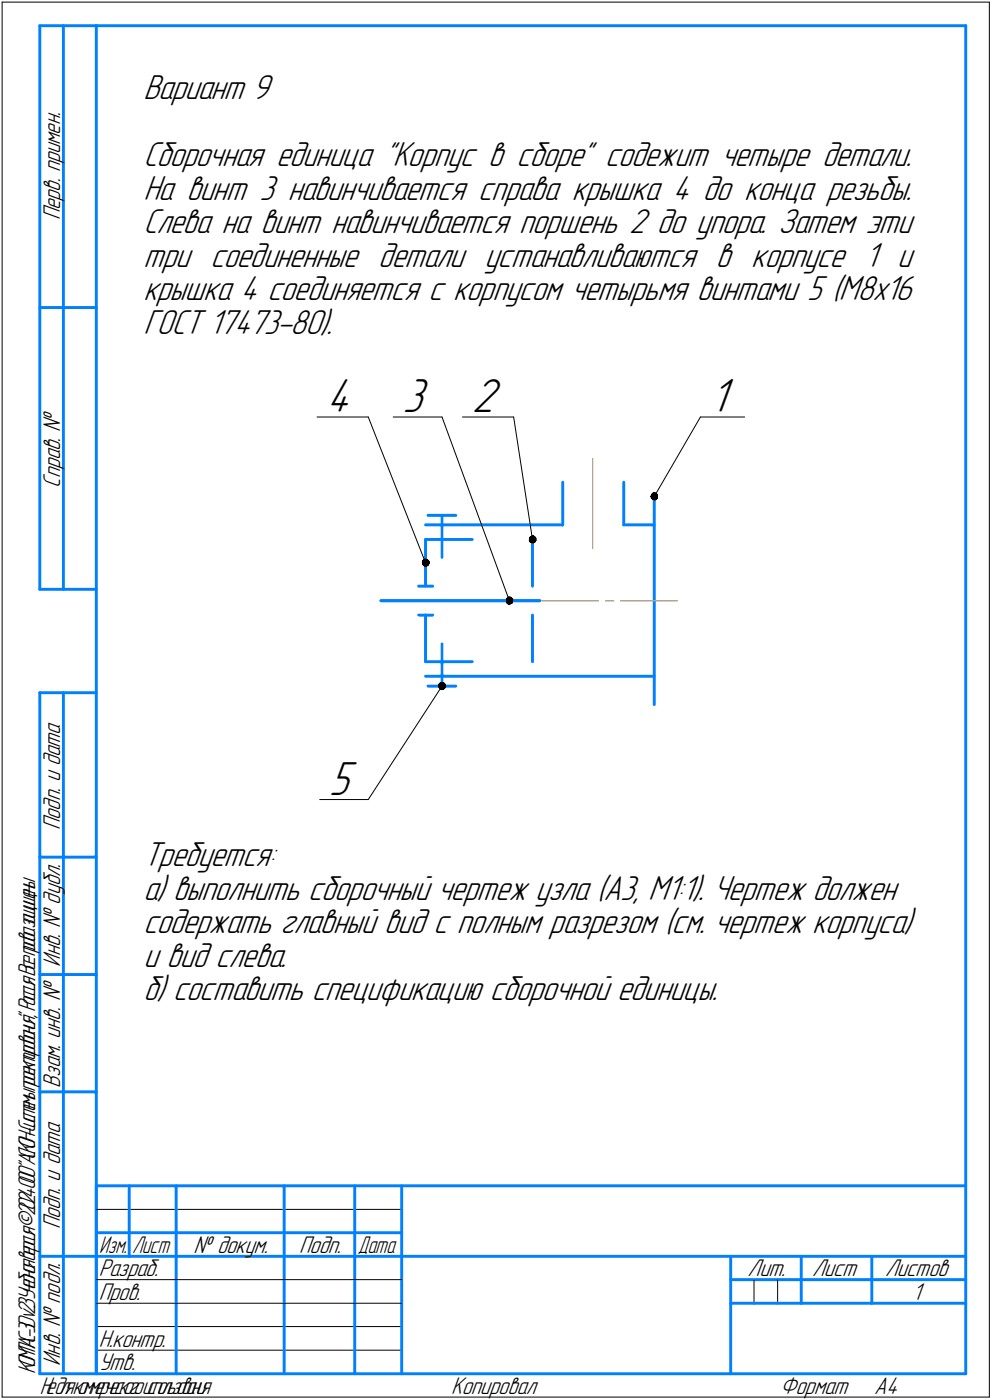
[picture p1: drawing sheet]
<svg xmlns="http://www.w3.org/2000/svg" width="211mm" height="298mm" viewBox="0 0 211 298" stroke-linecap="round" stroke-linejoin="round" font-family="sans-serif">
<g fill="none" stroke="#000" stroke-width=".21">
<path d="M.5 .5h210zM.5 .5v297zM210.5 .5v297zM67.5 88.8h10.8zM78.3 88.8l12.2 31zM83.7 88.8h10.3zM94 88.8l14.4 39.1zM98.4 88.8h10.9zM109.3 88.8l4 26.1zM149 88.8l-9.8 16.9zM149 88.8h9.4zM94 146.1l-15.7 24.1z"/>
<path d="M68 170.2h10.3zM20.5 257.5h65zM20.5 272.5h17zM20.5 277.5h17zM37.5 272.5h23zM37.5 277.5h23zM60.5 272.5h15zM60.5 277.5h15zM75.5 272.5h10zM75.5 277.5h10zM160.4 272.5v5zM165.4 272.5v5z"/>
<path d="M.5 297.5h210zM20.5 282.4h65zM20.5 287.5h65z"/>
</g>
<g fill="none" stroke="#0080ff" stroke-width=".62">
<path d="M8.5 5.5v120zM8.5 5.5h12zM13.5 5.5v120zM20.5 5.5h185zM20.5 5.5v287zM205.5 5.5v287zM8.5 65.5h12zM90.5 114.9v9.9zM90.5 114.9h10zM90.5 111.8h29.2zM91 109.7h6zM94 109.7v8.9z"/>
<path d="M113.3 114.9v9.9zM119.7 102.7v9.1zM132.7 102.7v9.1zM132.7 111.8h6.5zM139.2 105.7v22.2zM8.5 125.5h12zM81.1 127.9h33.7zM89.1 131h3zM89.1 124.8h3zM90.5 131v9.9zM94 137.1v9zM113.3 131v9.9z"/>
<path d="M139.2 127.9v22.1zM8.5 147.5v145zM8.5 147.5h12zM13.5 147.5v145zM90.5 140.9h10zM90.5 144h48.7zM91 146.1h6zM8.5 182.5h12zM8.5 207.5h12zM8.5 232.5h12zM20.5 252.5h185zM20.5 252.5v40z"/>
<path d="M27.5 252.5v15zM37.5 252.5v25zM60.5 252.5v25zM75.5 252.5v25zM85.5 252.5v40zM8.5 267.5h12zM20.5 262.5h7zM20.5 267.5h7zM27.5 262.5h10zM27.5 267.5h10zM37.5 277.5v15zM37.5 262.5h23z"/>
<path d="M37.5 267.5h23zM60.5 277.5v15zM60.5 262.5h15zM60.5 267.5h15zM75.5 277.5v15zM75.5 262.5h10zM75.5 267.5h10zM85.5 267.5h120zM155.4 267.5v25zM155.4 272.5h15.1zM155.4 277.5h5zM160.4 277.5h5z"/>
<path d="M165.4 277.5h5.1zM170.5 267.5v10zM170.5 272.5h35zM170.5 277.5h15zM185.5 267.5v10zM185.5 277.5h20zM8.5 292.5h12zM20.5 292.5h185z"/>
</g>
<path d="M126.1 97.6v19.2zM115.3 127.9h12zM128.8 127.9h1.8zM132 127.9h12z" fill="none" stroke="#ff8000" stroke-width=".21"/>
<g fill="#fff" stroke="#fff" stroke-width=".21">
<path d="M151 80h5.5zM151 80h5.5zM151 80.1h5.5zM151 80.2h5.5zM151 80.2h5.5zM151 80.3h5.5zM151 80.3h5.5zM151 80.4h5.5zM151 80.4h5.5zM151 80.5h5.5zM151 80.5h5.5zM151 80.6h5.5zM151 80.7h5.5zM151 80.7h5.5zM151 80.8h5.5zM151 80.8h5.5zM151 80.9h5.5zM151 80.9h5.5zM151 81h5.5zM151 81.1h5.5zM151 81.1h5.5zM151 81.2h5.5zM151 81.2h5.5zM151 81.3h5.5zM151 81.3h5.5zM151 81.4h5.5zM151 81.4h5.5zM151 81.5h5.5zM151 81.6h5.5zM151 81.6h5.5zM151 81.7h5.5zM151 81.7h5.5zM151 81.8h5.5zM151 81.8h5.5zM151 81.9h5.5zM151 82h5.5zM151 82h5.5zM151 82.1h5.5zM151 82.1h5.5zM151 82.2h5.5zM151 82.2h5.5zM151 82.3h5.5zM151 82.4h5.5zM151 82.4h5.5zM151 82.5h5.5zM151 82.5h5.5zM151 82.6h5.5zM151 82.6h5.5zM151 82.7h5.5zM151 82.7h5.5zM151 82.8h5.5zM151 82.9h5.5zM151 82.9h5.5zM151 83h5.5zM151 83h5.5zM151 83.1h5.5zM151 83.1h5.5zM151 83.2h5.5zM151 83.3h5.5zM151 83.3h5.5zM151 83.4h5.5zM151 83.4h5.5zM151 83.5h5.5zM151 83.5h5.5zM151 83.6h5.5zM151 83.7h5.5zM151 83.7h5.5zM151 83.8h5.5zM151 83.8h5.5zM151 83.9h5.5zM151 83.9h5.5zM151 84h5.5zM151 84h5.5zM151 84.1h5.5zM151 84.2h5.5zM151 84.2h5.5zM151 84.3h5.5zM151 84.3h5.5zM151 84.4h5.5zM151 84.4h5.5zM151 84.5h5.5zM151 84.6h5.5zM151 84.6h5.5zM151 84.7h5.5zM151 84.7h5.5zM151 84.8h5.5zM151 84.8h5.5zM151 84.9h5.5zM151 84.9h5.5zM151 85h5.5zM151 85.1h5.5zM151 85.1h5.5zM151 85.2h5.5zM151 85.2h5.5zM151 85.3h5.5zM151 85.3h5.5zM151 85.4h5.5zM151 85.5h5.5zM151 85.5h5.5zM151 85.6h5.5zM151 85.6h5.5zM151 85.7h5.5zM151 85.7h5.5zM151 85.8h5.5zM151 85.9h5.5zM151 85.9h5.5zM151 86h5.5zM151 86h5.5zM151 86.1h5.5zM151 86.1h5.5zM151 86.2h5.5zM151 86.2h5.5zM151 86.3h5.5zM151 86.4h5.5zM151 86.4h5.5zM151 86.5h5.5zM151 86.5h5.5zM151 86.6h5.5zM151 86.6h5.5zM151 86.7h5.5zM151 86.8h5.5zM151 86.8h5.5zM151 86.9h5.5zM151 86.9h5.5zM151 87h5.5zM151 87h5.5zM151 87.1h5.5zM151 87.2h5.5zM151 87.2h5.5zM151 87.3h5.5zM151 87.3h5.5zM151 87.4h5.5zM151 87.4h5.5zM151 87.5h5.5zM151 87.5h5.5zM151 87.6h5.5zM151 87.7h5.5zM151 87.7h5.5zM151 87.8h5.5zM151 87.8h5.5zM151 87.9h5.5zM151 87.9h5.5zM151 88h5.5zM151 88.1h5.5zM151 88.1h5.5zM151 88.2h5.5zM151 88.2h5.5zM151 88.3h5.5zM151 88.3h5.5zM151 88.4h5.5zM151 88.4h5.5zM151 88.5h5.5zM151 88.6h5.5zM151 88.6h5.5zM151 88.7h5.5zM151 88.7h5.5zM151 88.8h5.5zM151 88.8h5.5zM151 88.9h5.5zM151 89h5.5zM151 89h5.5zM151 89.1h5.5zM151 89.1h5.5zM151 89.2h5.5zM151 89.2h5.5zM151 89.3h5.5zM151 89.4h5.5zM151 89.4h5.5zM151 89.5h5.5zM151 89.5h5.5zM151 89.6h5.5zM151 89.6h5.5zM151 89.7h5.5zM151 89.7h5.5zM151 89.8h5.5zM151 89.9h5.5z"/>
<path d="M100.4 80h6.9zM100.4 80h6.9zM100.4 80.1h6.9zM100.4 80.2h6.9zM100.4 80.2h6.9zM100.4 80.3h6.9zM100.4 80.3h6.9zM100.4 80.4h6.9zM100.4 80.4h6.9zM100.4 80.5h6.9zM100.4 80.5h6.9zM100.4 80.6h6.9zM100.4 80.7h6.9zM100.4 80.7h6.9zM100.4 80.8h6.9zM100.4 80.8h6.9zM100.4 80.9h6.9zM100.4 80.9h6.9zM100.4 81h6.9zM100.4 81.1h6.9zM100.4 81.1h6.9zM100.4 81.2h6.9zM100.4 81.2h6.9zM100.4 81.3h6.9zM100.4 81.3h6.9zM100.4 81.4h6.9zM100.4 81.4h6.9zM100.4 81.5h6.9zM100.4 81.6h6.9zM100.4 81.6h6.9zM100.4 81.7h6.9zM100.4 81.7h6.9zM100.4 81.8h6.9zM100.4 81.8h6.9zM100.4 81.9h6.9zM100.4 82h6.9zM100.4 82h6.9zM100.4 82.1h6.9zM100.4 82.1h6.9zM100.4 82.2h6.9zM100.4 82.2h6.9zM100.4 82.3h6.9zM100.4 82.4h6.9zM100.4 82.4h6.9zM100.4 82.5h6.9zM100.4 82.5h6.9zM100.4 82.6h6.9zM100.4 82.6h6.9zM100.4 82.7h6.9zM100.4 82.7h6.9zM100.4 82.8h6.9zM100.4 82.9h6.9zM100.4 82.9h6.9zM100.4 83h6.9zM100.4 83h6.9zM100.4 83.1h6.9zM100.4 83.1h6.9zM100.4 83.2h6.9zM100.4 83.3h6.9zM100.4 83.3h6.9zM100.4 83.4h6.9zM100.4 83.4h6.9zM100.4 83.5h6.9zM100.4 83.5h6.9zM100.4 83.6h6.9zM100.4 83.7h6.9zM100.4 83.7h6.9zM100.4 83.8h6.9zM100.4 83.8h6.9zM100.4 83.9h6.9zM100.4 83.9h6.9zM100.4 84h6.9zM100.4 84h6.9zM100.4 84.1h6.9zM100.4 84.2h6.9zM100.4 84.2h6.9zM100.4 84.3h6.9zM100.4 84.3h6.9zM100.4 84.4h6.9zM100.4 84.4h6.9zM100.4 84.5h6.9zM100.4 84.6h6.9zM100.4 84.6h6.9zM100.4 84.7h6.9zM100.4 84.7h6.9zM100.4 84.8h6.9zM100.4 84.8h6.9zM100.4 84.9h6.9zM100.4 84.9h6.9zM100.4 85h6.9zM100.4 85.1h6.9zM100.4 85.1h6.9zM100.4 85.2h6.9zM100.4 85.2h6.9zM100.4 85.3h6.9zM100.4 85.3h6.9zM100.4 85.4h6.9zM100.4 85.5h6.9zM100.4 85.5h6.9zM100.4 85.6h6.9zM100.4 85.6h6.9zM100.4 85.7h6.9zM100.4 85.7h6.9zM100.4 85.8h6.9zM100.4 85.9h6.9zM100.4 85.9h6.9zM100.4 86h6.9zM100.4 86h6.9zM100.4 86.1h6.9zM100.4 86.1h6.9zM100.4 86.2h6.9zM100.4 86.2h6.9zM100.4 86.3h6.9zM100.4 86.4h6.9zM100.4 86.4h6.9zM100.4 86.5h6.9zM100.4 86.5h6.9zM100.4 86.6h6.9zM100.4 86.6h6.9zM100.4 86.7h6.9zM100.4 86.8h6.9zM100.4 86.8h6.9zM100.4 86.9h6.9zM100.4 86.9h6.9zM100.4 87h6.9zM100.4 87h6.9zM100.4 87.1h6.9zM100.4 87.2h6.9zM100.4 87.2h6.9zM100.4 87.3h6.9zM100.4 87.3h6.9zM100.4 87.4h6.9zM100.4 87.4h6.9zM100.4 87.5h6.9zM100.4 87.5h6.9zM100.4 87.6h6.9zM100.4 87.7h6.9zM100.4 87.7h6.9zM100.4 87.8h6.9zM100.4 87.8h6.9zM100.4 87.9h6.9zM100.4 87.9h6.9zM100.4 88h6.9zM100.4 88.1h6.9zM100.4 88.1h6.9zM100.4 88.2h6.9zM100.4 88.2h6.9zM100.4 88.3h6.9zM100.4 88.3h6.9zM100.4 88.4h6.9zM100.4 88.4h6.9zM100.4 88.5h6.9zM100.4 88.6h6.9zM100.4 88.6h6.9zM100.4 88.7h6.9zM100.4 88.7h6.9zM100.4 88.8h6.9zM100.4 88.8h6.9zM100.4 88.9h6.9zM100.4 89h6.9zM100.4 89h6.9zM100.4 89.1h6.9zM100.4 89.1h6.9zM100.4 89.2h6.9zM100.4 89.2h6.9zM100.4 89.3h6.9zM100.4 89.4h6.9zM100.4 89.4h6.9zM100.4 89.5h6.9zM100.4 89.5h6.9zM100.4 89.6h6.9zM100.4 89.6h6.9zM100.4 89.7h6.9zM100.4 89.7h6.9zM100.4 89.8h6.9zM100.4 89.9h6.9z"/>
<path d="M85.6 80h6.5zM85.6 80h6.5zM85.6 80.1h6.5zM85.6 80.2h6.5zM85.6 80.2h6.5zM85.6 80.3h6.5zM85.6 80.3h6.5zM85.6 80.4h6.5zM85.6 80.4h6.5zM85.6 80.5h6.5zM85.6 80.5h6.5zM85.6 80.6h6.5zM85.6 80.7h6.5zM85.6 80.7h6.5zM85.6 80.8h6.5zM85.6 80.8h6.5zM85.6 80.9h6.5zM85.6 80.9h6.5zM85.6 81h6.5zM85.6 81.1h6.5zM85.6 81.1h6.5zM85.6 81.2h6.5zM85.6 81.2h6.5zM85.6 81.3h6.5zM85.6 81.3h6.5zM85.6 81.4h6.5zM85.6 81.4h6.5zM85.6 81.5h6.5zM85.6 81.6h6.5zM85.6 81.6h6.5zM85.6 81.7h6.5zM85.6 81.7h6.5zM85.6 81.8h6.5zM85.6 81.8h6.5zM85.6 81.9h6.5zM85.6 82h6.5zM85.6 82h6.5zM85.6 82.1h6.5zM85.6 82.1h6.5zM85.6 82.2h6.5zM85.6 82.2h6.5zM85.6 82.3h6.5zM85.6 82.4h6.5zM85.6 82.4h6.5zM85.6 82.5h6.5zM85.6 82.5h6.5zM85.6 82.6h6.5zM85.6 82.6h6.5zM85.6 82.7h6.5zM85.6 82.7h6.5zM85.6 82.8h6.5zM85.6 82.9h6.5zM85.6 82.9h6.5zM85.6 83h6.5zM85.6 83h6.5zM85.6 83.1h6.5zM85.6 83.1h6.5zM85.6 83.2h6.5zM85.6 83.3h6.5zM85.6 83.3h6.5zM85.6 83.4h6.5zM85.6 83.4h6.5zM85.6 83.5h6.5zM85.6 83.5h6.5zM85.6 83.6h6.5zM85.6 83.7h6.5zM85.6 83.7h6.5zM85.6 83.8h6.5zM85.6 83.8h6.5zM85.6 83.9h6.5zM85.6 83.9h6.5zM85.6 84h6.5zM85.6 84h6.5zM85.6 84.1h6.5zM85.6 84.2h6.5zM85.6 84.2h6.5zM85.6 84.3h6.5zM85.6 84.3h6.5zM85.6 84.4h6.5zM85.6 84.4h6.5zM85.6 84.5h6.5zM85.6 84.6h6.5zM85.6 84.6h6.5zM85.6 84.7h6.5zM85.6 84.7h6.5zM85.6 84.8h6.5zM85.6 84.8h6.5zM85.6 84.9h6.5zM85.6 84.9h6.5zM85.6 85h6.5zM85.6 85.1h6.5zM85.6 85.1h6.5zM85.6 85.2h6.5zM85.6 85.2h6.5zM85.6 85.3h6.5zM85.6 85.3h6.5zM85.6 85.4h6.5zM85.6 85.5h6.5zM85.6 85.5h6.5zM85.6 85.6h6.5zM85.6 85.6h6.5zM85.6 85.7h6.5zM85.6 85.7h6.5zM85.6 85.8h6.5zM85.6 85.9h6.5zM85.6 85.9h6.5zM85.6 86h6.5zM85.6 86h6.5zM85.6 86.1h6.5zM85.6 86.1h6.5zM85.6 86.2h6.5zM85.6 86.2h6.5zM85.6 86.3h6.5zM85.6 86.4h6.5zM85.6 86.4h6.5zM85.6 86.5h6.5zM85.6 86.5h6.5zM85.6 86.6h6.5zM85.6 86.6h6.5zM85.6 86.7h6.5zM85.6 86.8h6.5zM85.6 86.8h6.5zM85.6 86.9h6.5zM85.6 86.9h6.5zM85.6 87h6.5zM85.6 87h6.5zM85.6 87.1h6.5zM85.6 87.2h6.5zM85.6 87.2h6.5zM85.6 87.3h6.5zM85.6 87.3h6.5zM85.6 87.4h6.5zM85.6 87.4h6.5zM85.6 87.5h6.5zM85.6 87.5h6.5zM85.6 87.6h6.5zM85.6 87.7h6.5zM85.6 87.7h6.5zM85.6 87.8h6.5zM85.6 87.8h6.5zM85.6 87.9h6.5zM85.6 87.9h6.5zM85.6 88h6.5zM85.6 88.1h6.5zM85.6 88.1h6.5zM85.6 88.2h6.5zM85.6 88.2h6.5zM85.6 88.3h6.5zM85.6 88.3h6.5zM85.6 88.4h6.5zM85.6 88.4h6.5zM85.6 88.5h6.5zM85.6 88.6h6.5zM85.6 88.6h6.5zM85.6 88.7h6.5zM85.6 88.7h6.5zM85.6 88.8h6.5zM85.6 88.8h6.5zM85.6 88.9h6.5zM85.6 89h6.5zM85.6 89h6.5zM85.6 89.1h6.5zM85.6 89.1h6.5zM85.6 89.2h6.5zM85.6 89.2h6.5zM85.6 89.3h6.5zM85.6 89.4h6.5zM85.6 89.4h6.5zM85.6 89.5h6.5zM85.6 89.5h6.5zM85.6 89.6h6.5zM85.6 89.6h6.5zM85.6 89.7h6.5zM85.6 89.7h6.5zM85.6 89.8h6.5zM85.6 89.9h6.5z"/>
<path d="M69.4 80h7zM69.4 80h7zM69.4 80.1h7zM69.4 80.2h7zM69.4 80.2h7zM69.4 80.3h7zM69.4 80.3h7zM69.4 80.4h7zM69.4 80.4h7zM69.4 80.5h7zM69.4 80.5h7zM69.4 80.6h7zM69.4 80.7h7zM69.4 80.7h7zM69.4 80.8h7zM69.4 80.8h7zM69.4 80.9h7zM69.4 80.9h7zM69.4 81h7zM69.4 81.1h7zM69.4 81.1h7zM69.4 81.2h7zM69.4 81.2h7zM69.4 81.3h7zM69.4 81.3h7zM69.4 81.4h7zM69.4 81.4h7zM69.4 81.5h7zM69.4 81.6h7zM69.4 81.6h7zM69.4 81.7h7zM69.4 81.7h7zM69.4 81.8h7zM69.4 81.8h7zM69.4 81.9h7zM69.4 82h7zM69.4 82h7zM69.4 82.1h7zM69.4 82.1h7zM69.4 82.2h7zM69.4 82.2h7zM69.4 82.3h7zM69.4 82.4h7zM69.4 82.4h7zM69.4 82.5h7zM69.4 82.5h7zM69.4 82.6h7zM69.4 82.6h7zM69.4 82.7h7zM69.4 82.7h7zM69.4 82.8h7zM69.4 82.9h7zM69.4 82.9h7zM69.4 83h7zM69.4 83h7zM69.4 83.1h7zM69.4 83.1h7zM69.4 83.2h7zM69.4 83.3h7zM69.4 83.3h7zM69.4 83.4h7zM69.4 83.4h7zM69.4 83.5h7zM69.4 83.5h7zM69.4 83.6h7zM69.4 83.7h7zM69.4 83.7h7zM69.4 83.8h7zM69.4 83.8h7zM69.4 83.9h7zM69.4 83.9h7zM69.4 84h7zM69.4 84h7zM69.4 84.1h7zM69.4 84.2h7zM69.4 84.2h7zM69.4 84.3h7zM69.4 84.3h7zM69.4 84.4h7zM69.4 84.4h7zM69.4 84.5h7zM69.4 84.6h7zM69.4 84.6h7zM69.4 84.7h7zM69.4 84.7h7zM69.4 84.8h7zM69.4 84.8h7zM69.4 84.9h7zM69.4 84.9h7zM69.4 85h7zM69.4 85.1h7zM69.4 85.1h7zM69.4 85.2h7zM69.4 85.2h7zM69.4 85.3h7zM69.4 85.3h7zM69.4 85.4h7zM69.4 85.5h7zM69.4 85.5h7zM69.4 85.6h7zM69.4 85.6h7zM69.4 85.7h7zM69.4 85.7h7zM69.4 85.8h7zM69.4 85.9h7zM69.4 85.9h7zM69.4 86h7zM69.4 86h7zM69.4 86.1h7zM69.4 86.1h7zM69.4 86.2h7zM69.4 86.2h7zM69.4 86.3h7zM69.4 86.4h7zM69.4 86.4h7zM69.4 86.5h7zM69.4 86.5h7zM69.4 86.6h7zM69.4 86.6h7zM69.4 86.7h7zM69.4 86.8h7zM69.4 86.8h7zM69.4 86.9h7zM69.4 86.9h7zM69.4 87h7zM69.4 87h7zM69.4 87.1h7zM69.4 87.2h7zM69.4 87.2h7zM69.4 87.3h7zM69.4 87.3h7zM69.4 87.4h7zM69.4 87.4h7zM69.4 87.5h7zM69.4 87.5h7zM69.4 87.6h7zM69.4 87.7h7zM69.4 87.7h7zM69.4 87.8h7zM69.4 87.8h7zM69.4 87.9h7zM69.4 87.9h7zM69.4 88h7zM69.4 88.1h7zM69.4 88.1h7zM69.4 88.2h7zM69.4 88.2h7zM69.4 88.3h7zM69.4 88.3h7zM69.4 88.4h7zM69.4 88.4h7zM69.4 88.5h7zM69.4 88.6h7zM69.4 88.6h7zM69.4 88.7h7zM69.4 88.7h7zM69.4 88.8h7zM69.4 88.8h7zM69.4 88.9h7zM69.4 89h7zM69.4 89h7zM69.4 89.1h7zM69.4 89.1h7zM69.4 89.2h7zM69.4 89.2h7zM69.4 89.3h7zM69.4 89.4h7zM69.4 89.4h7zM69.4 89.5h7zM69.4 89.5h7zM69.4 89.6h7zM69.4 89.6h7zM69.4 89.7h7zM69.4 89.7h7zM69.4 89.8h7zM69.4 89.9h7z"/>
<path d="M70 161.4h6.4zM70 161.5h6.4zM70 161.5h6.4zM70 161.6h6.4zM70 161.7h6.4zM70 161.7h6.4zM70 161.8h6.4zM70 161.8h6.4zM70 161.9h6.4zM70 161.9h6.4zM70 162h6.4zM70 162.1h6.4zM70 162.1h6.4zM70 162.2h6.4zM70 162.2h6.4zM70 162.3h6.4zM70 162.3h6.4zM70 162.4h6.4zM70 162.4h6.4zM70 162.5h6.4zM70 162.6h6.4zM70 162.6h6.4zM70 162.7h6.4zM70 162.7h6.4zM70 162.8h6.4zM70 162.8h6.4zM70 162.9h6.4zM70 163h6.4zM70 163h6.4zM70 163.1h6.4zM70 163.1h6.4zM70 163.2h6.4zM70 163.2h6.4zM70 163.3h6.4zM70 163.4h6.4zM70 163.4h6.4zM70 163.5h6.4zM70 163.5h6.4zM70 163.6h6.4zM70 163.6h6.4zM70 163.7h6.4zM70 163.7h6.4zM70 163.8h6.4zM70 163.9h6.4zM70 163.9h6.4zM70 164h6.4zM70 164h6.4zM70 164.1h6.4zM70 164.1h6.4zM70 164.2h6.4zM70 164.3h6.4zM70 164.3h6.4zM70 164.4h6.4zM70 164.4h6.4zM70 164.5h6.4zM70 164.5h6.4zM70 164.6h6.4zM70 164.6h6.4zM70 164.7h6.4zM70 164.8h6.4zM70 164.8h6.4zM70 164.9h6.4zM70 164.9h6.4zM70 165h6.4zM70 165h6.4zM70 165.1h6.4zM70 165.2h6.4zM70 165.2h6.4zM70 165.3h6.4zM70 165.3h6.4zM70 165.4h6.4zM70 165.4h6.4zM70 165.5h6.4zM70 165.6h6.4zM70 165.6h6.4zM70 165.7h6.4zM70 165.7h6.4zM70 165.8h6.4zM70 165.8h6.4zM70 165.9h6.4zM70 165.9h6.4zM70 166h6.4zM70 166.1h6.4zM70 166.1h6.4zM70 166.2h6.4zM70 166.2h6.4zM70 166.3h6.4zM70 166.3h6.4zM70 166.4h6.4zM70 166.5h6.4zM70 166.5h6.4zM70 166.6h6.4zM70 166.6h6.4zM70 166.7h6.4zM70 166.7h6.4zM70 166.8h6.4zM70 166.8h6.4zM70 166.9h6.4zM70 167h6.4zM70 167h6.4zM70 167.1h6.4zM70 167.1h6.4zM70 167.2h6.4zM70 167.2h6.4zM70 167.3h6.4zM70 167.4h6.4zM70 167.4h6.4zM70 167.5h6.4zM70 167.5h6.4zM70 167.6h6.4zM70 167.6h6.4zM70 167.7h6.4zM70 167.8h6.4zM70 167.8h6.4zM70 167.9h6.4zM70 167.9h6.4zM70 168h6.4zM70 168h6.4zM70 168.1h6.4zM70 168.1h6.4zM70 168.2h6.4zM70 168.3h6.4zM70 168.3h6.4zM70 168.4h6.4zM70 168.4h6.4zM70 168.5h6.4zM70 168.5h6.4zM70 168.6h6.4zM70 168.7h6.4zM70 168.7h6.4zM70 168.8h6.4zM70 168.8h6.4zM70 168.9h6.4zM70 168.9h6.4zM70 169h6.4zM70 169.1h6.4zM70 169.1h6.4zM70 169.2h6.4zM70 169.2h6.4zM70 169.3h6.4zM70 169.3h6.4zM70 169.4h6.4zM70 169.4h6.4zM70 169.5h6.4zM70 169.6h6.4zM70 169.6h6.4zM70 169.7h6.4zM70 169.7h6.4zM70 169.8h6.4zM70 169.8h6.4zM70 169.9h6.4zM70 170h6.4zM70 170h6.4zM70 170.1h6.4zM70 170.1h6.4zM70 170.2h6.4zM70 170.2h6.4zM70 170.3h6.4zM70 170.3h6.4zM70 170.4h6.4zM70 170.5h6.4zM70 170.5h6.4zM70 170.6h6.4zM70 170.6h6.4zM70 170.7h6.4zM70 170.7h6.4zM70 170.8h6.4zM70 170.9h6.4zM70 170.9h6.4zM70 171h6.4zM70 171h6.4zM70 171.1h6.4zM70 171.1h6.4zM70 171.2h6.4zM70 171.3h6.4zM70 171.3h6.4z"/>
</g>
<g fill="#000" stroke="#000" stroke-width=".21">
<path d="M90.3 119h.5zM90.2 119.1h.7zM90.1 119.2h.9zM90.1 119.2h.9zM90 119.3h1.1zM89.9 119.3h1.3zM89.9 119.4h1.3zM89.9 119.4h1.4zM89.9 119.5h1.4zM89.9 119.5h1.4zM89.8 119.6h1.5zM89.8 119.7h1.5zM89.7 119.7h1.6zM89.8 119.8h1.5zM89.8 119.8h1.5zM89.8 119.9h1.5zM89.8 119.9h1.5zM89.8 120h1.5zM89.8 120.1h1.5zM89.8 120.1h1.5zM89.9 120.2h1.4zM89.9 120.2h1.4zM90 120.3h1.2zM90 120.3h1.2zM90.1 120.4h.9zM90.1 120.5h.9zM90.3 120.5h.6zM90.4 120.6h.3z"/>
<path d="M113.2 114.1h.3zM113.1 114.1h.5zM112.9 114.2h.8zM112.8 114.2h1zM112.8 114.3h1zM112.7 114.4h1.2zM112.7 114.4h1.3zM112.7 114.5h1.3zM112.6 114.5h1.4zM112.6 114.6h1.5zM112.6 114.6h1.5zM112.6 114.7h1.5zM112.6 114.8h1.5zM112.6 114.8h1.5zM112.6 114.9h1.5zM112.6 114.9h1.5zM112.5 115h1.6zM112.6 115h1.5zM112.6 115.1h1.5zM112.6 115.1h1.5zM112.6 115.2h1.4zM112.7 115.3h1.3zM112.7 115.3h1.3zM112.7 115.4h1.2zM112.8 115.4h1zM112.9 115.5h.9zM113 115.5h.7zM113.1 115.6h.5z"/>
<path d="M139 104.9h.4zM138.8 105h.8zM138.8 105h.8zM138.7 105.1h1zM138.7 105.2h1.1zM138.6 105.2h1.2zM138.6 105.3h1.3zM138.5 105.3h1.4zM138.5 105.4h1.4zM138.5 105.4h1.4zM138.5 105.5h1.5zM138.5 105.6h1.5zM138.5 105.6h1.5zM138.5 105.7h1.5zM138.4 105.7h1.6zM138.5 105.8h1.5zM138.5 105.8h1.5zM138.5 105.9h1.5zM138.5 105.9h1.5zM138.5 106h1.4zM138.5 106.1h1.4zM138.5 106.1h1.4zM138.6 106.2h1.2zM138.7 106.2h1.1zM138.7 106.3h1zM138.8 106.3h.8zM138.9 106.4h.6zM139.1 106.5h.3z"/>
<path d="M108.1 127.1h.5zM108 127.2h.7zM108 127.2h.8zM107.9 127.3h1zM107.9 127.3h1zM107.8 127.4h1.2zM107.8 127.5h1.3zM107.7 127.5h1.4zM107.7 127.6h1.5zM107.6 127.6h1.6zM107.6 127.7h1.6zM107.6 127.7h1.6zM107.6 127.8h1.6zM107.6 127.8h1.6zM107.6 127.9h1.6zM107.6 128h1.6zM107.6 128h1.6zM107.6 128.1h1.6zM107.6 128.1h1.6zM107.6 128.2h1.5zM107.7 128.2h1.4zM107.8 128.3h1.3zM107.8 128.4h1.3zM107.8 128.4h1.2zM107.9 128.5h1zM107.9 128.5h.9zM108 128.6h.7zM108.1 128.6h.4z"/>
<path d="M93.9 145.3h.3zM93.8 145.3h.6zM93.6 145.4h.9zM93.5 145.5h1zM93.5 145.5h1.1zM93.4 145.6h1.3zM93.4 145.6h1.3zM93.3 145.7h1.5zM93.3 145.7h1.5zM93.3 145.8h1.5zM93.3 145.9h1.5zM93.3 145.9h1.5zM93.3 146h1.5zM93.3 146h1.5zM93.2 146.1h1.6zM93.3 146.1h1.5zM93.3 146.2h1.5zM93.3 146.2h1.5zM93.4 146.3h1.4zM93.4 146.4h1.4zM93.4 146.4h1.4zM93.4 146.5h1.3zM93.4 146.5h1.3zM93.5 146.6h1.1zM93.5 146.6h1zM93.6 146.7h.9zM93.8 146.8h.6zM93.9 146.8h.3z"/>
</g>
<g font-size="10.8">
<text x="69.4" y="87.8">4</text>
<text x="85.6" y="87.8">3</text>
<text x="100.4" y="87.8">2</text>
<text x="151" y="87.8">1</text>
<text x="70" y="169.2">5</text>
</g>
<g font-size="7.8">
<text x="30.5" y="21.1">Вариант 9</text>
<text x="30.5" y="35.4">Сборочная единица &quot;Корпус в сборе&quot; содежит четыре детали.</text>
<text x="30.5" y="42.5">На винт 3 навинчивается справа крышка 4 до конца резьбы.</text>
<text x="30.5" y="49.6">Слева на винт навинчивается поршень 2 до упора. Затем эти</text>
<text x="30.5" y="56.8">три соединенные детали устанавливаются в корпусе 1 и</text>
<text x="30.5" y="63.9">крышка 4 соединяется с корпусом четырьмя винтами 5 (М8х16</text>
<text x="30.5" y="71.1">ГОСТ 17473-80).</text>
<text x="30.5" y="184.5">Требуется:</text>
<text x="30.5" y="191.6">а) выполнить сборочный чертеж узла (А3, М1:1). Чертеж должен</text>
<text x="30.5" y="198.7">содержать главный вид с полным разрезом (см. чертеж корпуса)</text>
<text x="30.5" y="205.9">и вид слева.</text>
<text x="30.5" y="213">б) составить спецификацию сборочной единицы.</text>
</g>
<g font-size="5.5">
<text x="12.8" y="46.9" transform="rotate(-90 12.8 46.9)">Перв. примен.</text>
<text x="12.8" y="103.8" transform="rotate(-90 12.8 103.8)">Справ. №</text>
<text x="12.8" y="176.7" transform="rotate(-90 12.8 176.7)">Подп. и дата</text>
<text x="12.8" y="205.8" transform="rotate(-90 12.8 205.8)">Инв. № дубл.</text>
<text x="12.8" y="231.6" transform="rotate(-90 12.8 231.6)">Взам. инв. №</text>
<text x="12.8" y="261.7" transform="rotate(-90 12.8 261.7)">Подп. и дата</text>
<text x="41.2" y="266.8">№ докум.</text>
<text x="63.6" y="266.8">Подп.</text>
<text x="21" y="271.8">Разраб.</text>
<text x="159.1" y="271.8">Лит.</text>
<text x="172.8" y="271.8">Лист</text>
<text x="188.3" y="271.8">Листов</text>
<text x="21" y="276.8">Пров.</text>
<text x="194.1" y="276.8">1</text>
<text x="21" y="286.8">Н.контр.</text>
<text x="12.8" y="290.8" transform="rotate(-90 12.8 290.8)">Инв. № подл.</text>
<text x="21" y="291.8">Утв.</text>
<text x="96" y="296.8">Копировал</text>
<text x="166" y="296.8">Формат</text>
<text x="186" y="296.8">A4</text>
</g>
<g font-size="5.4">
<text x="21.1" y="266.8">Изм.</text>
<text x="28.1" y="266.8">Лист</text>
<text x="76.1" y="266.8">Дата</text>
<text x="7.5" y="292.5" transform="rotate(-90 7.5 292.5)">КОМПАС-3Dv23Учебнаяверсия©2024ООО&quot;АСКОН-Системыпроектирования&quot;,Россия.Всеправазащищены.</text>
<text x="8.5" y="296.7">Недлякоммерческогоиспользования</text>
</g>
</svg>
